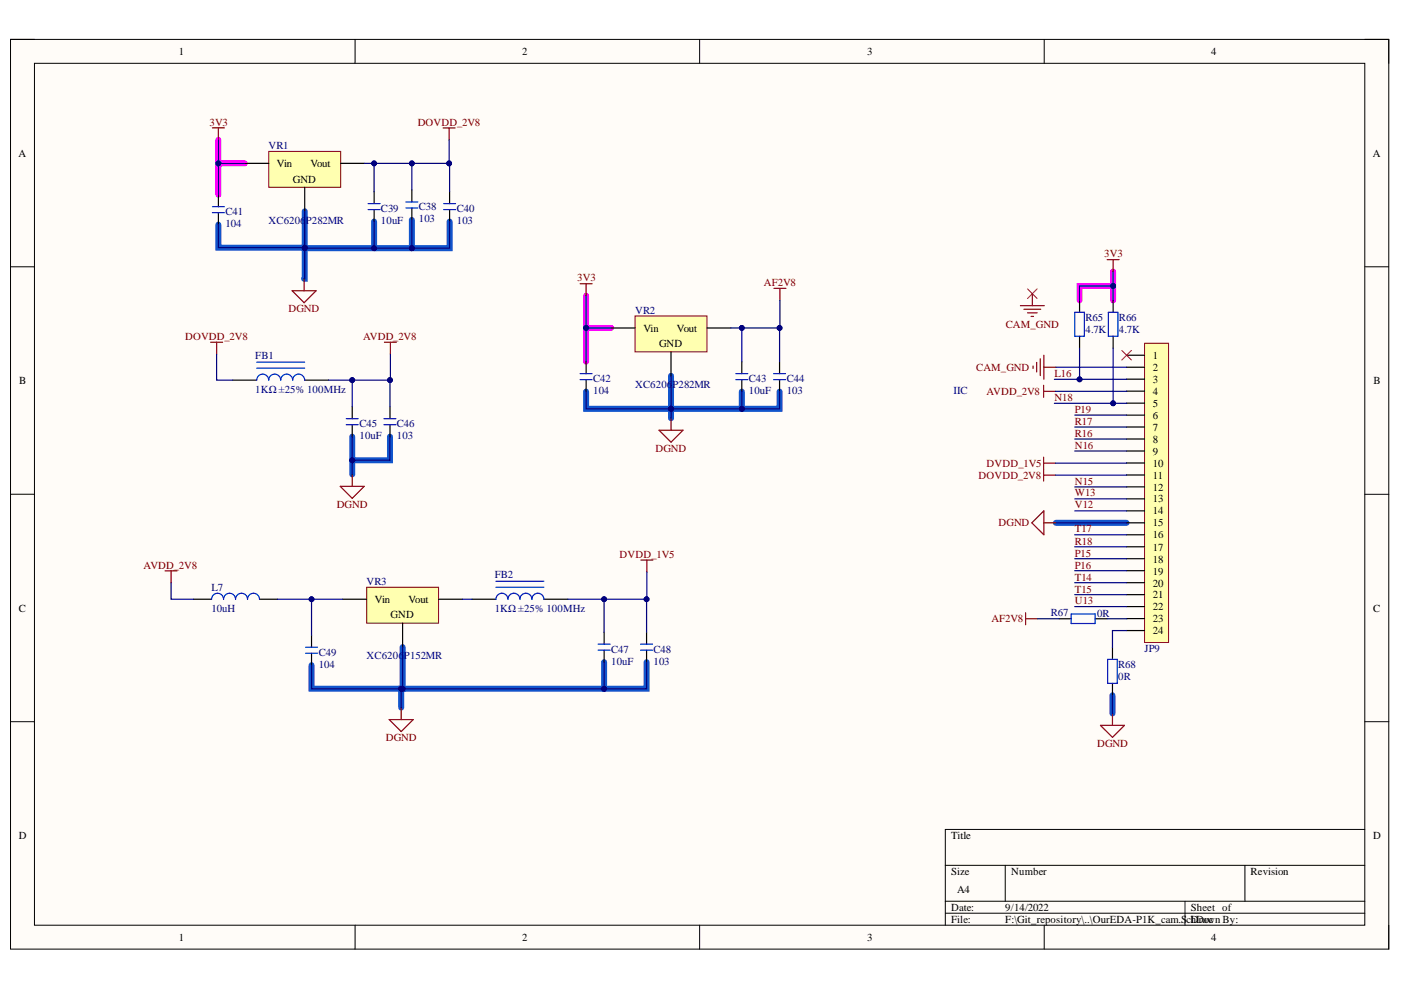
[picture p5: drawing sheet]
<svg xmlns="http://www.w3.org/2000/svg" width="297mm" height="210mm" viewBox="0 0 297 210" stroke-linecap="round" stroke-linejoin="round" font-family="sans-serif">
<path d="M2.2 8.4h292.2v192.8h-292.2z" fill-rule="evenodd" fill="#fffcf8"/>
<path d="M2.2 8.4h292.2v192.8h-292.2z" fill="none" stroke="#000" stroke-width=".21"/>
<path d="M7.3 13.4h282.1v182.8h-282.1z" fill-rule="evenodd" fill="#fffcf8"/>
<g fill="none" stroke="#000" stroke-width=".21">
<path d="M2.2 8.3h5.1M7.3 13.4h282.1v182.8h-282.1zM75.3 8.3v5.1M148.3 8.3v5.1M221.4 8.4v5M289.4 8.4h5v5M2.2 56.6h5.1M289.4 56.6h5M2.2 104.8h5.1M289.4 104.8h5M2.2 153h5.1M289.4 153h5"/>
<path d="M289.4 175.9h-89v20.3M75.3 196.2v5M148.3 196.2v5M200.4 183.5h89M200.4 191.1h89M200.4 193.6h89M213.1 183.5v7.6M221.4 196.2v5M251.2 191.1v5.1M264 183.5v7.6M294.4 196.2v5"/>
</g>
<g fill="none" stroke="#15c" stroke-width="1.3">
<path d="M46.3 47.6v4.9h18.3M64.6 52.6v6.5h-.1M64.6 44.8v7.8h14.7v-5.6M79.3 52.6h8M87.3 46.6v6M95.3 47v5.6h-8M142.3 79.7v7h-18v-3.7M74.7 92.6v8M82.7 92.6v5h-8M157.3 83v3.7h-15v2M165.3 83v3.7h-8M223.9 110.9h15"/>
<path d="M85.4 137.2v8.8h-.3v4M66.1 141v5h19M128.1 140.4v5.6M137.1 140.4v5.6h-51.7M235.9 147.4v3.9"/>
</g>
<path d="M46.3 29.6v5M51.9 34.6h-5.6v6.7M236 57.6v6.1M124.3 62.7v6.8M129.6 69.5h-5.3v7.2M236 60.6h-7.1v3.1" fill="none" stroke="#f0f" stroke-width="1.3"/>
<path d="M242.7 72.8h5.1v63.4h-5.1z" fill-rule="evenodd" fill="#ffffb0"/>
<path d="M242.7 72.8h5.1v63.4h-5.1z" fill="none" stroke="#800000" stroke-width=".21"/>
<g fill="none" stroke="#000" stroke-width=".25">
<path d="M238.9 75.3h3.8M238.9 77.9h3.8M238.9 80.4h3.8M238.9 82.9h3.8M238.9 85.5h3.8M238.9 88h3.8M238.9 90.5h3.8M238.9 93.1h3.8M238.9 95.6h3.8M238.9 98.2h3.8M238.9 100.7h3.8M238.9 103.2h3.8"/>
<path d="M238.9 105.8h3.8M238.9 108.3h3.8M238.9 110.9h3.8M238.9 113.4h3.8M238.9 115.9h3.8M238.9 118.5h3.8M235.9 137.3v2.5M238.9 121h3.8M238.9 123.5h3.8M238.9 126.1h3.8M238.9 128.6h3.8M238.9 131.2h3.8"/>
<path d="M238.9 133.7h3.8M235.9 144.9v2.5"/>
</g>
<path d="M219 77.6v.5M219.8 76.8v2.1M220.6 76.1v3.5M221.3 75.3v5.1M221.3 77.9h2.6" fill="none" stroke="#800000" stroke-width=".25"/>
<path d="M237.8 74.3l2.1 2M239.9 74.3l-2.1 2" fill="none" stroke="#f00" stroke-width=".21"/>
<path d="M234.8 139.8h2.1v5.1h-2.1z" fill="none" stroke="#00f" stroke-width=".25"/>
<path d="M134.6 67h15.3v7.6h-15.3z" fill-rule="evenodd" fill="#ffffb0"/>
<path d="M134.6 67h15.3v7.6h-15.3z" fill="none" stroke="#800000" stroke-width=".21"/>
<path d="M124.3 76.7v2.5M129.6 69.5h5M142.3 74.6v5.1M149.9 69.5h5.1M157.3 76.7v2.5M165.3 76.7v2.5M124.3 80.5v2.5M157.3 80.5v2.5M165.3 80.5v2.5" fill="none" stroke="#000" stroke-width=".25"/>
<path d="M123 79.2h2.5M156 79.2h2.5M164 79.2h2.6M123 80.5h2.5M156 80.5h2.5M164 80.5h2.6" fill="none" stroke="#00f" stroke-width=".25"/>
<path d="M57 32.1h15.2v7.6h-15.2z" fill-rule="evenodd" fill="#ffffb0"/>
<path d="M57 32.1h15.2v7.6h-15.2z" fill="none" stroke="#800000" stroke-width=".21"/>
<path d="M51.9 34.6h5.1M64.6 39.7v5.1M72.2 34.6h5.1" fill="none" stroke="#000" stroke-width=".25"/>
<path d="M77.7 124.5h15.3v7.6h-15.3z" fill-rule="evenodd" fill="#ffffb0"/>
<path d="M77.7 124.5h15.3v7.6h-15.3z" fill="none" stroke="#800000" stroke-width=".21"/>
<g fill="none" stroke="#000" stroke-width=".25">
<path d="M46.3 41.3v2.5M46.3 45.1v2.5M79.3 40.6v2.6M79.3 44.4v2.6M87.3 40.3v2.5M87.3 44.1v2.5M95.3 40.6v2.6M95.3 44.4v2.6M228.9 63.7v2.5M228.9 71.3v2.5M236 63.7v2.5M236 71.3v2.5"/>
<path d="M49.3 80.6h5.1M64.6 80.6h5.1M74.7 86.2v2.6M74.7 90v2.6M82.7 86.2v2.6M82.7 90v2.6M41 127.1h3.9M55 127.1h3.8M66.1 134.7v2.5M66.1 138.5v2.5M72.7 127.1h5M85.4 132.1v5.1"/>
<path d="M93 127.1h5.1M100.1 127.1h5M115.3 127.1h5.1M128.1 134v2.6M128.1 137.9v2.5M137.1 134v2.6M137.1 137.9v2.5M224.6 131.2h2.5M232.2 131.2h2.5"/>
</g>
<g fill="none" stroke="#00f" stroke-width=".25">
<path d="M45 43.8h2.6M45 45.1h2.6M78 43.2h2.6M78 44.4h2.6M86.1 42.8h2.5M86.1 44.1h2.5M94.1 43.2h2.5M94.1 44.4h2.5M54.4 78.1h10.2M54.4 76.8h10.2M227.9 66.2h2v5.1h-2zM235 66.2h2v5.1h-2z"/>
<path d="M54.4 80.6a1.27 1.27 0 0 1 1.3-1.3 1.27 1.27 0 0 1 1.3 1.3 1.27 1.27 0 0 1 1.2-1.3 1.27 1.27 0 0 1 1.3 1.3 1.27 1.27 0 0 1 1.3-1.3 1.27 1.27 0 0 1 1.3 1.3 1.27 1.27 0 0 1 1.2-1.3 1.27 1.27 0 0 1 1.3 1.3M73.4 88.8h2.5M73.4 90h2.5M81.4 88.8h2.6M81.4 90h2.6M44.9 127.1a1.27 1.27 0 0 1 1.2-1.3 1.27 1.27 0 0 1 1.3 1.3 1.27 1.27 0 0 1 1.3-1.3 1.27 1.27 0 0 1 1.2 1.3 1.27 1.27 0 0 1 1.3-1.3 1.27 1.27 0 0 1 1.3 1.3 1.27 1.27 0 0 1 1.2-1.3 1.27 1.27 0 0 1 1.3 1.3M64.8 137.2h2.5M64.8 138.5h2.5M105.1 127.1a1.27 1.27 0 0 1 1.3-1.3 1.27 1.27 0 0 1 1.3 1.3 1.27 1.27 0 0 1 1.3-1.3 1.27 1.27 0 0 1 1.2 1.3 1.27 1.27 0 0 1 1.3-1.3 1.27 1.27 0 0 1 1.3 1.3 1.27 1.27 0 0 1 1.2-1.3 1.27 1.27 0 0 1 1.3 1.3M105.1 124.5h10.2M105.1 123.2h10.2M126.8 136.6h2.6"/>
<path d="M126.8 137.9h2.6M135.8 136.6h2.6M135.8 137.9h2.6M227.1 130.2h5.1v2h-5.1z"/>
</g>
<g fill="none" stroke="#800000" stroke-width=".25">
<path d="M45 27.1h2.6M46.3 27.1v2.5M94 27.1h2.5M95.2 27.1v2.6M64.5 59.1v2.5M44.7 72.6h2.5M45.9 72.6v2.5M61.9 61.6h5.1l-2.5 2.6zM81.5 72.6h2.5M82.8 72.6v2.5M123 60.2h2.5M124.3 60.2v2.5"/>
<path d="M164.1 61.1h2.5M165.4 61.1v2.6M216.3 64.8h5.1M217.1 65.6h3.6M217.9 66.3h2M218.6 67.1h.5M218.9 62.3v2.5M139.7 91.2h5.1l-2.5 2.6zM142.3 88.7v2.5M221.3 81.7v2.5M221.3 96.9v5.1M221.3 83h2.5"/>
<path d="M221.3 98.2h2.5M72.1 103.1h5.1l-2.5 2.6zM74.7 100.6v2.5M135.9 118.8h2.5M137.2 118.8v2.5M221.3 100.7h2.5M35 121h2.5M36.3 121v2.6M217.4 129.9v2.6M217.4 131.2h2.6M82.5 152.6h5.1l-2.5 2.5zM85.1 150v2.6"/>
<path d="M233.3 153.8h5.1l-2.5 2.5zM235.9 151.3v2.5"/>
</g>
<path d="M217.9 61.3l2 2M219.9 61.3l-2 2" fill="none" stroke="#f00" stroke-width=".21"/>
<path d="M142.3 79.7v7h-18v-3.7M223.9 77.9h15M223.9 110.9h15M238.9 133.7h-3v3.6M235.9 147.4v3.9" fill="none" stroke="#000080" stroke-width=".25"/>
<circle cx="142.3" cy="86.7" r=".51" fill="#000080"/>
<circle cx="142.3" cy="86.7" r=".51" fill="none" stroke="#000080" stroke-width=".21"/>
<path d="M142.3 86.7v2" fill="none" stroke="#000080" stroke-width=".25"/>
<circle cx="142.3" cy="86.7" r=".51" fill="#000080"/>
<circle cx="142.3" cy="86.7" r=".51" fill="none" stroke="#000080" stroke-width=".21"/>
<path d="M157.3 83v3.7h-15" fill="none" stroke="#000080" stroke-width=".25"/>
<circle cx="157.3" cy="86.7" r=".51" fill="#000080"/>
<circle cx="157.3" cy="86.7" r=".51" fill="none" stroke="#000080" stroke-width=".21"/>
<circle cx="142.3" cy="86.7" r=".51" fill="#000080"/>
<circle cx="142.3" cy="86.7" r=".51" fill="none" stroke="#000080" stroke-width=".21"/>
<path d="M165.3 83v3.7h-8" fill="none" stroke="#000080" stroke-width=".25"/>
<circle cx="157.3" cy="86.7" r=".51" fill="#000080"/>
<circle cx="157.3" cy="86.7" r=".51" fill="none" stroke="#000080" stroke-width=".21"/>
<path d="M155 69.5h2.3v7.2" fill="none" stroke="#000080" stroke-width=".25"/>
<circle cx="157.3" cy="69.5" r=".51" fill="#000080"/>
<circle cx="157.3" cy="69.5" r=".51" fill="none" stroke="#000080" stroke-width=".21"/>
<path d="M129.6 69.5h-5.3v7.2" fill="none" stroke="#000080" stroke-width=".25"/>
<circle cx="124.3" cy="69.5" r=".51" fill="#000080"/>
<circle cx="124.3" cy="69.5" r=".51" fill="none" stroke="#000080" stroke-width=".21"/>
<path d="M157.3 69.5h8v7.2" fill="none" stroke="#000080" stroke-width=".25"/>
<circle cx="157.3" cy="69.5" r=".51" fill="#000080"/>
<circle cx="157.3" cy="69.5" r=".51" fill="none" stroke="#000080" stroke-width=".21"/>
<circle cx="165.3" cy="69.5" r=".51" fill="#000080"/>
<circle cx="165.3" cy="69.5" r=".51" fill="none" stroke="#000080" stroke-width=".21"/>
<path d="M124.3 62.7v6.8" fill="none" stroke="#000080" stroke-width=".25"/>
<circle cx="124.3" cy="69.5" r=".51" fill="#000080"/>
<circle cx="124.3" cy="69.5" r=".51" fill="none" stroke="#000080" stroke-width=".21"/>
<path d="M77.3 34.6h2v6" fill="none" stroke="#000080" stroke-width=".25"/>
<circle cx="79.3" cy="34.6" r=".51" fill="#000080"/>
<circle cx="79.3" cy="34.6" r=".51" fill="none" stroke="#000080" stroke-width=".21"/>
<path d="M51.9 34.6h-5.6v6.7" fill="none" stroke="#000080" stroke-width=".25"/>
<circle cx="46.3" cy="34.6" r=".51" fill="#000080"/>
<circle cx="46.3" cy="34.6" r=".51" fill="none" stroke="#000080" stroke-width=".21"/>
<path d="M46.3 29.6v5" fill="none" stroke="#000080" stroke-width=".25"/>
<circle cx="46.3" cy="34.6" r=".51" fill="#000080"/>
<circle cx="46.3" cy="34.6" r=".51" fill="none" stroke="#000080" stroke-width=".21"/>
<path d="M79.3 34.6h8v5.7" fill="none" stroke="#000080" stroke-width=".25"/>
<circle cx="79.3" cy="34.6" r=".51" fill="#000080"/>
<circle cx="79.3" cy="34.6" r=".51" fill="none" stroke="#000080" stroke-width=".21"/>
<circle cx="87.3" cy="34.6" r=".51" fill="#000080"/>
<circle cx="87.3" cy="34.6" r=".51" fill="none" stroke="#000080" stroke-width=".21"/>
<path d="M58.8 127.1h7.3" fill="none" stroke="#000080" stroke-width=".25"/>
<circle cx="66.1" cy="127.1" r=".51" fill="#000080"/>
<circle cx="66.1" cy="127.1" r=".51" fill="none" stroke="#000080" stroke-width=".21"/>
<path d="M72.7 127.1h-6.6v7.6" fill="none" stroke="#000080" stroke-width=".25"/>
<circle cx="66.1" cy="127.1" r=".51" fill="#000080"/>
<circle cx="66.1" cy="127.1" r=".51" fill="none" stroke="#000080" stroke-width=".21"/>
<path d="M66.1 141v5h19" fill="none" stroke="#000080" stroke-width=".25"/>
<circle cx="85.1" cy="146" r=".51" fill="#000080"/>
<circle cx="85.1" cy="146" r=".51" fill="none" stroke="#000080" stroke-width=".21"/>
<path d="M85.4 137.2v8.8h-.3v4" fill="none" stroke="#000080" stroke-width=".25"/>
<circle cx="85.1" cy="146" r=".51" fill="#000080"/>
<circle cx="85.1" cy="146" r=".51" fill="none" stroke="#000080" stroke-width=".21"/>
<circle cx="85.4" cy="146" r=".51" fill="#000080"/>
<circle cx="85.4" cy="146" r=".51" fill="none" stroke="#000080" stroke-width=".21"/>
<path d="M95.3 47v5.6h-8" fill="none" stroke="#000080" stroke-width=".25"/>
<circle cx="87.3" cy="52.6" r=".51" fill="#000080"/>
<circle cx="87.3" cy="52.6" r=".51" fill="none" stroke="#000080" stroke-width=".21"/>
<path d="M87.3 34.6h8v6" fill="none" stroke="#000080" stroke-width=".25"/>
<circle cx="95.2" cy="34.6" r=".51" fill="#000080"/>
<circle cx="95.2" cy="34.6" r=".51" fill="none" stroke="#000080" stroke-width=".21"/>
<circle cx="87.3" cy="34.6" r=".51" fill="#000080"/>
<circle cx="87.3" cy="34.6" r=".51" fill="none" stroke="#000080" stroke-width=".21"/>
<path d="M98.1 127.1h2M128.1 140.4v5.6" fill="none" stroke="#000080" stroke-width=".25"/>
<circle cx="128.1" cy="146" r=".51" fill="#000080"/>
<circle cx="128.1" cy="146" r=".51" fill="none" stroke="#000080" stroke-width=".21"/>
<path d="M120.4 127.1h7.7v6.9" fill="none" stroke="#000080" stroke-width=".25"/>
<circle cx="128.1" cy="127.1" r=".51" fill="#000080"/>
<circle cx="128.1" cy="127.1" r=".51" fill="none" stroke="#000080" stroke-width=".21"/>
<path d="M128.1 127.1h9v6.9" fill="none" stroke="#000080" stroke-width=".25"/>
<circle cx="137.1" cy="127.1" r=".51" fill="#000080"/>
<circle cx="137.1" cy="127.1" r=".51" fill="none" stroke="#000080" stroke-width=".21"/>
<circle cx="128.1" cy="127.1" r=".51" fill="#000080"/>
<circle cx="128.1" cy="127.1" r=".51" fill="none" stroke="#000080" stroke-width=".21"/>
<path d="M69.7 80.6h5v5.6" fill="none" stroke="#000080" stroke-width=".25"/>
<circle cx="74.7" cy="80.6" r=".51" fill="#000080"/>
<circle cx="74.7" cy="80.6" r=".51" fill="none" stroke="#000080" stroke-width=".21"/>
<path d="M74.7 80.6h8v5.6" fill="none" stroke="#000080" stroke-width=".25"/>
<circle cx="82.7" cy="80.6" r=".51" fill="#000080"/>
<circle cx="82.7" cy="80.6" r=".51" fill="none" stroke="#000080" stroke-width=".21"/>
<circle cx="74.7" cy="80.6" r=".51" fill="#000080"/>
<circle cx="74.7" cy="80.6" r=".51" fill="none" stroke="#000080" stroke-width=".21"/>
<path d="M82.7 92.6v5h-8" fill="none" stroke="#000080" stroke-width=".25"/>
<circle cx="74.7" cy="97.6" r=".51" fill="#000080"/>
<circle cx="74.7" cy="97.6" r=".51" fill="none" stroke="#000080" stroke-width=".21"/>
<g fill="none" stroke="#000080" stroke-width=".25">
<path d="M64.6 52.6v6.5h-.1M227.9 88h11M227.9 90.5h11M227.9 93.1h11M227.9 95.6h11M227.9 103.2h11M227.9 105.8h11M227.9 108.3h11M227.9 113.4h11M227.9 115.9h11M227.9 118.5h11M227.9 121h11"/>
<path d="M227.9 123.5h11M227.9 126.1h11M227.9 128.6h11"/>
</g>
<circle cx="64.6" cy="52.6" r=".51" fill="#000080"/>
<circle cx="64.6" cy="52.6" r=".51" fill="none" stroke="#000080" stroke-width=".21"/>
<path d="M87.3 46.6v6" fill="none" stroke="#000080" stroke-width=".25"/>
<circle cx="87.3" cy="52.6" r=".51" fill="#000080"/>
<circle cx="87.3" cy="52.6" r=".51" fill="none" stroke="#000080" stroke-width=".21"/>
<path d="M79.3 52.6h8" fill="none" stroke="#000080" stroke-width=".25"/>
<circle cx="79.3" cy="52.6" r=".51" fill="#000080"/>
<circle cx="79.3" cy="52.6" r=".51" fill="none" stroke="#000080" stroke-width=".21"/>
<circle cx="87.3" cy="52.6" r=".51" fill="#000080"/>
<circle cx="87.3" cy="52.6" r=".51" fill="none" stroke="#000080" stroke-width=".21"/>
<path d="M46.3 47.6v4.9h18.3" fill="none" stroke="#000080" stroke-width=".25"/>
<circle cx="64.6" cy="52.5" r=".51" fill="#000080"/>
<circle cx="64.6" cy="52.5" r=".51" fill="none" stroke="#000080" stroke-width=".21"/>
<path d="M95.2 29.7v4.9" fill="none" stroke="#000080" stroke-width=".25"/>
<circle cx="95.2" cy="34.6" r=".51" fill="#000080"/>
<circle cx="95.2" cy="34.6" r=".51" fill="none" stroke="#000080" stroke-width=".21"/>
<path d="M64.6 44.8v7.8h14.7v-5.6" fill="none" stroke="#000080" stroke-width=".25"/>
<circle cx="64.6" cy="52.5" r=".51" fill="#000080"/>
<circle cx="64.6" cy="52.5" r=".51" fill="none" stroke="#000080" stroke-width=".21"/>
<circle cx="64.6" cy="52.6" r=".51" fill="#000080"/>
<circle cx="64.6" cy="52.6" r=".51" fill="none" stroke="#000080" stroke-width=".21"/>
<circle cx="79.3" cy="52.6" r=".51" fill="#000080"/>
<circle cx="79.3" cy="52.6" r=".51" fill="none" stroke="#000080" stroke-width=".21"/>
<path d="M74.7 92.6v8" fill="none" stroke="#000080" stroke-width=".25"/>
<circle cx="74.7" cy="97.6" r=".51" fill="#000080"/>
<circle cx="74.7" cy="97.6" r=".51" fill="none" stroke="#000080" stroke-width=".21"/>
<path d="M45.9 75.1v5.5h3.4M82.8 75.1l-.1 5.5" fill="none" stroke="#000080" stroke-width=".25"/>
<circle cx="82.7" cy="80.6" r=".51" fill="#000080"/>
<circle cx="82.7" cy="80.6" r=".51" fill="none" stroke="#000080" stroke-width=".21"/>
<path d="M36.3 123.6v3.5h4.7M137.1 140.4v5.6h-51.7" fill="none" stroke="#000080" stroke-width=".25"/>
<circle cx="128.1" cy="146" r=".51" fill="#000080"/>
<circle cx="128.1" cy="146" r=".51" fill="none" stroke="#000080" stroke-width=".21"/>
<circle cx="85.4" cy="146" r=".51" fill="#000080"/>
<circle cx="85.4" cy="146" r=".51" fill="none" stroke="#000080" stroke-width=".21"/>
<path d="M137.2 121.3l-.1 5.8" fill="none" stroke="#000080" stroke-width=".25"/>
<circle cx="137.1" cy="127.1" r=".51" fill="#000080"/>
<circle cx="137.1" cy="127.1" r=".51" fill="none" stroke="#000080" stroke-width=".21"/>
<path d="M165.4 63.7l-.1 5.8M238.9 82.9l-15.1 .1M238.9 98.2h-15.1M238.9 100.7h-15.1" fill="none" stroke="#000080" stroke-width=".25"/>
<circle cx="165.3" cy="69.5" r=".51" fill="#000080"/>
<circle cx="165.3" cy="69.5" r=".51" fill="none" stroke="#000080" stroke-width=".21"/>
<path d="M238.9 80.4h-10M220 131.2h4.6M238.9 131.2h-4.2" fill="none" stroke="#000080" stroke-width=".25"/>
<circle cx="228.9" cy="80.4" r=".51" fill="#000080"/>
<circle cx="228.9" cy="80.4" r=".51" fill="none" stroke="#000080" stroke-width=".21"/>
<path d="M238.9 85.5h-2.9" fill="none" stroke="#000080" stroke-width=".25"/>
<circle cx="236" cy="85.5" r=".51" fill="#000080"/>
<circle cx="236" cy="85.5" r=".51" fill="none" stroke="#000080" stroke-width=".21"/>
<path d="M234.7 55.1h2.6M236 55.1v2.5" fill="none" stroke="#800000" stroke-width=".25"/>
<path d="M236 73.8v11.7h-12.5" fill="none" stroke="#000080" stroke-width=".25"/>
<circle cx="236" cy="85.5" r=".51" fill="#000080"/>
<circle cx="236" cy="85.5" r=".51" fill="none" stroke="#000080" stroke-width=".21"/>
<path d="M228.9 73.8v6.6h-5.4" fill="none" stroke="#000080" stroke-width=".25"/>
<circle cx="228.9" cy="80.4" r=".51" fill="#000080"/>
<circle cx="228.9" cy="80.4" r=".51" fill="none" stroke="#000080" stroke-width=".21"/>
<path d="M236 57.6v6.1" fill="none" stroke="#000080" stroke-width=".25"/>
<circle cx="236" cy="60.6" r=".51" fill="#000080"/>
<circle cx="236" cy="60.6" r=".51" fill="none" stroke="#000080" stroke-width=".21"/>
<path d="M236 60.6h-7.1v3.1" fill="none" stroke="#000080" stroke-width=".25"/>
<circle cx="236" cy="60.6" r=".51" fill="#000080"/>
<circle cx="236" cy="60.6" r=".51" fill="none" stroke="#000080" stroke-width=".21"/>
<path d="M218.8 110.9l2.5-2.6v5.1zM221.3 110.9h2.6" fill="none" stroke="#800000" stroke-width=".25"/>
<g font-size="2.3">
<text x="37.9" y="11.7">1</text>
<text x="110.7" y="11.7">2</text>
<text x="183.9" y="11.7">3</text>
<text x="256.8" y="11.7">4</text>
<text x="3.9" y="33.3">A</text>
<text x="58.7" y="35.4">Vin</text>
<text x="65.8" y="35.4">Vout</text>
<text x="291" y="33.3">A</text>
<text x="62.1" y="38.7">GND</text>
<text x="136.4" y="70.3">Vin</text>
<text x="143.5" y="70.3">Vout</text>
<text x="139.7" y="73.6">GND</text>
<text x="244.4" y="76.1">1</text>
<text x="4.1" y="81.4">B</text>
<text x="244.4" y="78.7">2</text>
<text x="244.4" y="81.2">3</text>
<text x="244.4" y="83.7">4</text>
<text x="291.2" y="81.4">B</text>
<text x="244.4" y="86.3">5</text>
<text x="244.4" y="88.8">6</text>
<text x="244.4" y="91.3">7</text>
<text x="244.4" y="93.9">8</text>
<text x="244.4" y="96.4">9</text>
<text x="244.4" y="98.9">10</text>
<text x="244.4" y="101.5">11</text>
<text x="244.4" y="104">12</text>
<text x="244.4" y="106.5">13</text>
<text x="244.4" y="109.1">14</text>
<text x="244.4" y="111.6">15</text>
<text x="244.4" y="114.1">16</text>
<text x="244.4" y="116.8">17</text>
<text x="244.4" y="119.3">18</text>
<text x="244.4" y="121.8">19</text>
<text x="244.4" y="124.4">20</text>
<text x="4" y="129.7">C</text>
<text x="79.5" y="127.8">Vin</text>
<text x="82.8" y="131.1">GND</text>
<text x="86.6" y="127.8">Vout</text>
<text x="244.4" y="126.9">21</text>
<text x="244.4" y="129.4">22</text>
<text x="244.4" y="132">23</text>
<text x="291.1" y="129.7">C</text>
<text x="244.4" y="134.5">24</text>
<text x="4" y="177.9">D</text>
<text x="201.6" y="177.9">Title</text>
<text x="291.1" y="177.9">D</text>
<text x="201.6" y="185.5">Size</text>
<text x="214.4" y="185.5">Number</text>
<text x="265.2" y="185.5">Revision</text>
<text x="202.9" y="189.3">A4</text>
<text x="201.6" y="193.1">Date:</text>
<text x="201.6" y="195.7">File:</text>
<text x="213.1" y="193.1">9/14/2022</text>
<text x="213.1" y="195.7">F:\Git_repository\..\OurEDA-P1K_cam.S</text>
<text x="251.6" y="195.7">cDrawn By:</text>
<text x="252.5" y="193.1">Sheet of</text>
<text x="252.5" y="195.7">hDoc</text>
<text x="37.9" y="199.5">1</text>
<text x="110.7" y="199.5">2</text>
<text x="183.9" y="199.5">3</text>
<text x="256.8" y="199.5">4</text>
</g>
<g font-size="2.3" fill="#800000">
<text x="44.4" y="26.6">3V3</text>
<text x="88.6" y="26.6">DOVDD_2V8</text>
<text x="122.4" y="59.6">3V3</text>
<text x="234.1" y="54.6">3V3</text>
<text x="162" y="60.7">AF2V8</text>
<text x="61.2" y="66.2">DGND</text>
<text x="213.2" y="69.4">CAM_GND</text>
<text x="39.2" y="72.1">DOVDD_2V8</text>
<text x="77" y="72.1">AVDD_2V8</text>
<text x="207" y="78.7">CAM_GND</text>
<text x="209.2" y="83.7">AVDD_2V8</text>
<text x="223.5" y="79.9">L16</text>
<text x="223.5" y="85">N18</text>
<text x="227.9" y="87.5">P19</text>
<text x="139" y="95.8">DGND</text>
<text x="227.9" y="95.1">N16</text>
<text x="227.9" y="92.6">R16</text>
<text x="227.9" y="90.1">R17</text>
<text x="207.5" y="101.5">DOVDD_2V8</text>
<text x="209.2" y="99">DVDD_1V5</text>
<text x="71.4" y="107.7">DGND</text>
<text x="227.9" y="107.8">V12</text>
<text x="227.9" y="105.3">W13</text>
<text x="227.9" y="102.7">N15</text>
<text x="211.7" y="111.6">DGND</text>
<text x="227.9" y="112.9">T17</text>
<text x="131.4" y="118.3">DVDD_1V5</text>
<text x="227.9" y="118">P15</text>
<text x="227.9" y="115.5">R18</text>
<text x="30.4" y="120.6">AVDD_2V8</text>
<text x="227.9" y="125.6">T15</text>
<text x="227.9" y="123.1">T14</text>
<text x="227.9" y="120.6">P16</text>
<text x="210.2" y="132">AF2V8</text>
<text x="227.9" y="128.2">U13</text>
<text x="81.8" y="157.1">DGND</text>
<text x="232.6" y="158.4">DGND</text>
</g>
<g font-size="2.3" fill="#000080">
<text x="56.9" y="31.6">VR1</text>
<text x="47.8" y="45.6">C41</text>
<text x="56.9" y="47.4">XC6206</text>
<text x="64.8" y="47.4">P282MR</text>
<text x="80.8" y="44.9">C39</text>
<text x="80.8" y="47.5">10uF</text>
<text x="88.8" y="44.6">C38</text>
<text x="88.8" y="47.1">103</text>
<text x="96.8" y="44.9">C40</text>
<text x="96.8" y="47.5">103</text>
<text x="47.8" y="48.2">104</text>
<text x="134.7" y="66.5">VR2</text>
<text x="230.1" y="68">R65</text>
<text x="230.1" y="70.5">4.7K</text>
<text x="237.2" y="68">R66</text>
<text x="237.2" y="70.5">4.7K</text>
<text x="54.1" y="76">FB1</text>
<text x="54.1" y="83.4">1KΩ ±25% 100MHz</text>
<text x="125.8" y="81">C42</text>
<text x="125.8" y="83.6">104</text>
<text x="134.7" y="82.3">XC6206</text>
<text x="142.6" y="82.3">P282MR</text>
<text x="158.8" y="81">C43</text>
<text x="158.8" y="83.6">10uF</text>
<text x="166.8" y="81">C44</text>
<text x="166.8" y="83.6">103</text>
<text x="202.1" y="83.5">IIC</text>
<text x="76.2" y="90.6">C45</text>
<text x="76.2" y="93.1">10uF</text>
<text x="84.2" y="90.6">C46</text>
<text x="84.2" y="93.1">103</text>
<text x="44.8" y="125.3">L7</text>
<text x="77.7" y="124">VR3</text>
<text x="104.9" y="122.5">FB2</text>
<text x="44.8" y="129.8">10uH</text>
<text x="104.9" y="129.8">1KΩ ±25% 100MHz</text>
<text x="222.8" y="130.7">R67</text>
<text x="232.6" y="130.8">0R</text>
<text x="67.6" y="139.1">C49</text>
<text x="67.6" y="141.6">104</text>
<text x="77.7" y="139.7">XC6206</text>
<text x="85.7" y="139.7">P152MR</text>
<text x="129.6" y="138.4">C47</text>
<text x="129.6" y="140.9">10uF</text>
<text x="138.5" y="138.4">C48</text>
<text x="138.5" y="140.9">103</text>
<text x="237.1" y="141.6">R68</text>
<text x="242.7" y="138.3">JP9</text>
<text x="237.1" y="144.1">0R</text>
</g>
</svg>
